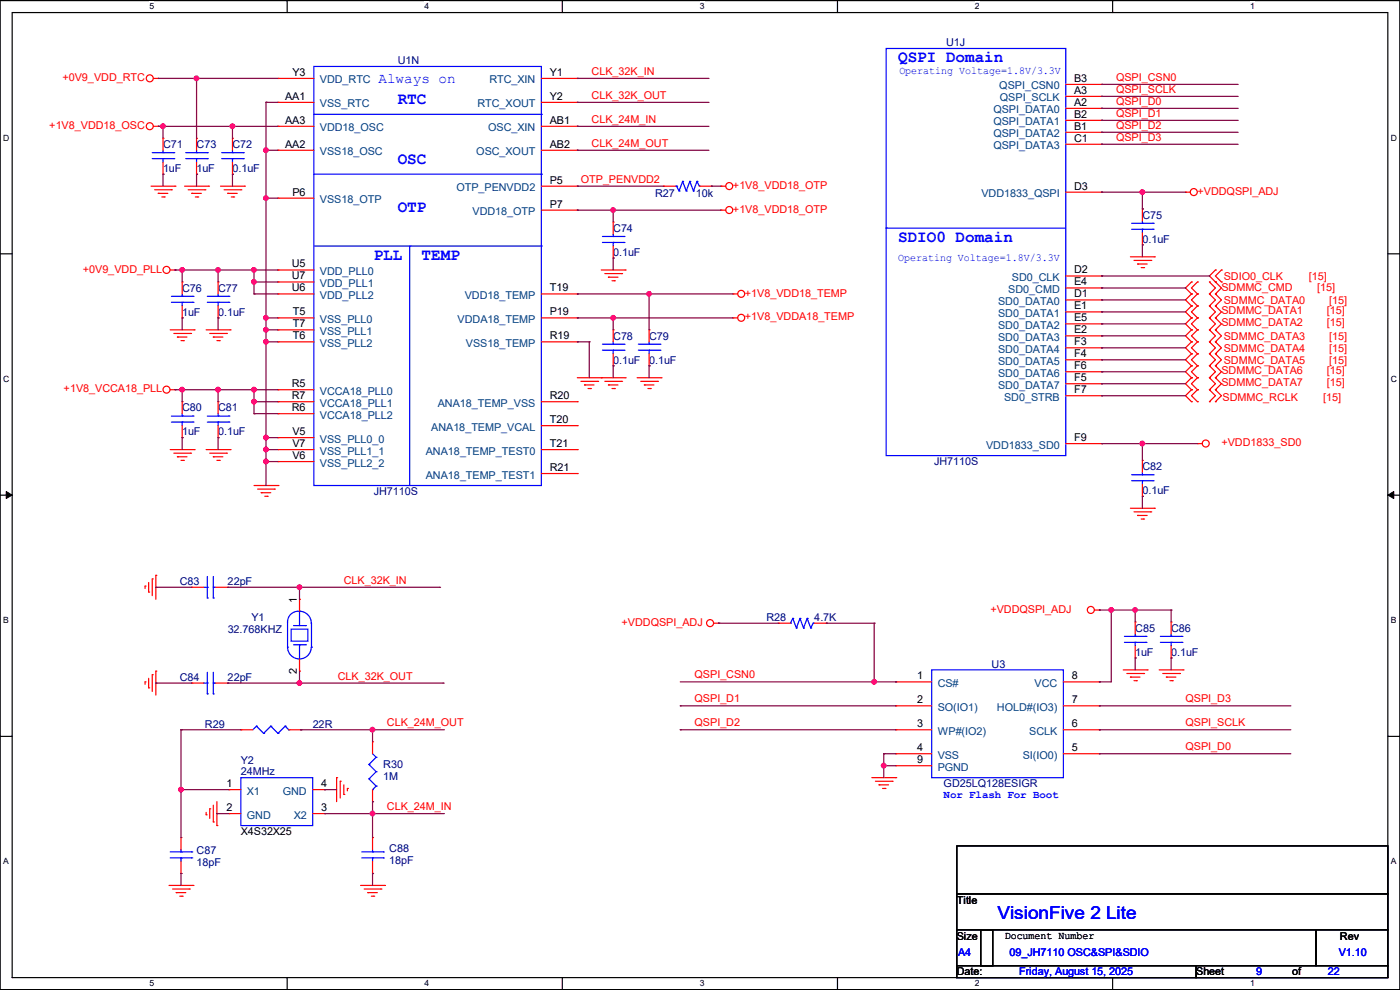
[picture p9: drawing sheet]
<svg xmlns="http://www.w3.org/2000/svg" width="297mm" height="210mm" viewBox="0 0 297 210" stroke-linecap="round" stroke-linejoin="round" font-family="sans-serif">
<path d="M0 .1h297v209.8h-297zM2.6 2.7h291.8v204.7h-291.8z" fill="none" stroke="#000" stroke-width=".25"/>
<g fill="#fff">
<path d="M31.7 .4h1v2h-1z"/>
<path d="M31.7 207.6h1v2h-1z"/>
</g>
<path d="M60.9 .1v2.6M60.9 207.4v2.5" fill="none" stroke="#000" stroke-width=".25"/>
<g fill="#fff">
<path d="M90.1 .4h1v2h-1z"/>
<path d="M90.1 207.6h1v2h-1z"/>
</g>
<path d="M119.3 .1v2.6M119.3 207.4v2.5" fill="none" stroke="#000" stroke-width=".25"/>
<g fill="#fff">
<path d="M148.5 .4h.9v2h-.9z"/>
<path d="M148.5 207.6h.9v2h-.9z"/>
</g>
<path d="M177.7 .1v2.6M177.7 207.4v2.5" fill="none" stroke="#000" stroke-width=".25"/>
<g fill="#fff">
<path d="M206.8 .4h1v2h-1z"/>
<path d="M206.8 207.6h1v2h-1z"/>
</g>
<path d="M236.1 .1v2.6M236.1 207.4v2.5" fill="none" stroke="#000" stroke-width=".25"/>
<g fill="#fff">
<path d="M265.2 .4h1v2h-1z"/>
<path d="M265.2 207.6h1v2h-1z"/>
<path d="M.7 28.2h1.2v2h-1.2z"/>
<path d="M295.1 28.2h1.2v2h-1.2z"/>
<path d="M.7 79.4h1.2v2h-1.2z"/>
<path d="M295.1 79.4h1.2v2h-1.2z"/>
</g>
<path d="M0 53.8h2.6M294.4 53.8h2.6" fill="none" stroke="#000" stroke-width=".25"/>
<g fill="#fff">
<path d="M.7 130.6h1.2v2h-1.2z"/>
<path d="M295.1 130.6h1.1v2h-1.1z"/>
</g>
<path d="M0 105h2.6M294.4 105h2.6" fill="none" stroke="#000" stroke-width=".25"/>
<path d="M1.3 104.3l1.3 .7-1.3 .7zM294.4 105l1.3-.7v1.4z" fill="#000" stroke="#000" stroke-width=".21"/>
<g fill="#fff">
<path d="M.7 181.8h1.2v2h-1.2z"/>
<path d="M295.1 181.8h1.1v2h-1.1z"/>
</g>
<path d="M0 156.2h2.6M294.4 156.2h2.6M203 179.5h91.4v10.1h-91.4zM203 189.6h91.4v7.6h-91.4zM203 197.2h7.6v7.7h-7.6zM208.1 197.2h71.1v7.7h-71.1zM279.2 197.2h15.2v7.7h-15.2zM203 204.9h50.8v2.5h-50.8zM253.8 204.9h40.6v2.5h-40.6z" fill="none" stroke="#000" stroke-width=".25"/>
<g fill="none" stroke="#f00" stroke-width=".25">
<path d="M32.6 16.6h1M33.6 16.6h.1M59 16.6h.1M59 16.6h7.6M114.9 16.6h7.6M122.5 16.6h.1M226.1 17.9h7.6M233.7 17.9h.1M32 39.5h5.1M32.6 26.8h1M33.6 26.8h.1M34.6 29.3h.1"/>
<path d="M34.6 37h.1M34.6 29.3v2.6M34.6 34.4v2.6M37.1 39.5h.1M39.2 39.5h5M41.7 29.3h.1M41.7 37h.1M41.7 29.3v2.6M41.7 34.4v2.6M44.2 39.5h.1M46.8 39.5h5.1M49.3 29.3h.1"/>
<path d="M49.3 37h.1M49.3 29.3v2.6M49.3 34.4v2.6M51.9 39.5h.1M59 21.7h.1M59 31.9h.1M59 26.8h.1M59 26.8h7.6M59 21.7h7.6M59 31.9h7.6M114.9 39.5h7.6M114.9 26.8h7.6"/>
<path d="M114.9 21.7h7.6M114.9 31.9h7.6M122.5 39.5h.1M122.5 21.7h.1M122.5 26.8h.1M122.5 31.9h.1M140.8 39.5h.1M140.8 39.5h2.5M148.4 39.5h2.5M150.9 39.5h.1M153 39.5h.1M153 39.5h1"/>
<path d="M226.1 23h7.6M226.1 20.4h7.6M226.1 28.1h7.6M226.1 25.5h7.6M226.1 30.6h7.6M233.7 23h.1M233.7 20.4h.1M233.7 28.1h.1M233.7 25.5h.1M233.7 30.6h.1M32.8 40.3h3.6M33.6 41h.1"/>
<path d="M33.6 41h2M34.3 41.8h.5M34.8 41.8h.1M36.1 57.3h1M36.4 40.3h.1M37.1 57.3h.1M38.7 59.8h.1M38.7 59.8v2.6M39.9 40.3h3.6M40.7 41h.1M40.7 41h2M41.4 41.8h.6"/>
<path d="M42 41.8h.1M43.5 40.3h.1M46.3 59.8h.1M46.3 59.8v2.6M47.5 40.3h3.6M48.3 41h.1M48.3 41h2M49.1 41.8h.5M49.6 41.8h.1M51.1 40.3h.1M59 42h.1M59 57.3h.1"/>
<path d="M59 59.8h.1M59 57.3h7.6M59 42h7.6M59 59.8h7.6M114.9 44.6h7.6M122.5 44.6h.1M127.6 57.3h5M128.3 58h3.6M129.1 58.8h.1M129.1 58.8h2M129.8 59.6h.5M130.1 47.1h.1"/>
<path d="M130.1 54.7h.1M130.1 47.1v2.6M130.1 52.2v2.5M130.3 59.6h.1M131.9 58h.1M132.6 57.3h.1M153 44.6h.1M153 44.6h1M226.1 40.8h7.6M226.1 58.5h7.6M233.7 58.5h.1M233.7 40.8h.1"/>
<path d="M239.8 54.5h5.1M240.6 55.2h3.5M241.3 56h.1M241.3 56h2.1M242.1 56.8h.5M242.4 44.3h.1M242.4 51.9h.1M242.4 44.3v2.6M242.4 49.4v2.5M242.6 56.8h.1M244.1 55.2h.1M244.9 54.5h.1"/>
<path d="M251.5 40.8h.1M251.5 40.8h1M252.8 59.8h.1M252.8 59.8l-1.3 1.3 1.3 1.3M254 59.8h.1M254 59.8l-1.2 1.3 1.2 1.3M256.6 59.8h.1M256.6 59.8l1.3 1.3-1.3 1.3M257.9 57.3h.1M257.9 59.8h.1M257.9 57.3l-1.3 1.2 2.5 2.6-1.2 1.3M259.1 59.8h.1"/>
<path d="M259.1 57.3h.1M259.1 57.3l-1.2 1.2 1.2 1.3M36.1 70h5.1M36.9 70.7h3.5M37.6 71.5h.1M37.6 71.5h2.1M38.4 72.3h.5M38.7 67.4h.1M38.7 64.9v2.5M38.9 72.3h.1M40.4 70.7h.1M41.2 70h.1"/>
<path d="M43.7 70h5.1M44.5 70.7h3.5M45.3 71.5h.1M45.3 71.5h2M46 72.3h.5M46.3 67.4h.1M46.3 64.9v2.5M46.5 72.3h.1M48 70.7h.1M48.8 70h.1M59 67.4h.1M59 72.5h.1"/>
<path d="M59 70h.1M59 62.4h.1M59 70h7.6M59 67.4h7.6M59 62.4h7.6M59 72.5h7.6M114.9 67.4h7.6M114.9 62.4h7.6M114.9 72.5h7.6M122.5 67.4h.1M122.5 72.5h.1M122.5 62.4h.1"/>
<path d="M130.1 70h.1M130.1 77.6h.1M130.1 70v2.5M130.1 75.1v2.5M137.7 70h.1M137.7 77.6h.1M137.7 70v2.5M137.7 75.1v2.5M155.5 67.4h.1M155.5 62.4h.1M155.5 67.4h1M155.5 62.4h1"/>
<path d="M226.1 63.6h7.6M226.1 66.2h7.6M226.1 71.2h7.6M226.1 61.1h7.6M226.1 68.7h7.6M226.1 73.8h7.6M226.1 76.3h7.6M226.1 78.9h7.6M233.7 63.6h.1M233.7 66.2h.1M233.7 71.2h.1M233.7 61.1h.1"/>
<path d="M233.7 68.7h.1M233.7 73.8h.1M233.7 76.3h.1M233.7 78.9h.1M252.8 62.4h.1M252.8 64.9h.1M252.8 67.4h.1M252.8 70h.1M252.8 75.1h.1M252.8 77.6h.1M252.8 72.5h.1M252.8 62.4l-1.3 1.2 1.3 1.3"/>
<path d="M252.8 70l-1.3 1.2 1.3 1.3M252.8 64.9l-1.3 1.3 1.3 1.2M252.8 72.5l-1.3 1.3 1.3 1.3M252.8 67.4l-1.3 1.3 1.3 1.3M252.8 75.1l-1.3 1.2 1.3 1.3M252.8 77.6l-1.3 1.3 1.3 1.2M254 64.9h.1M254 62.4h.1M254 67.4h.1M254 70h.1M254 77.6h.1M254 75.1h.1"/>
<path d="M254 72.5h.1M254 62.4l-1.2 1.2 1.2 1.3M254 64.9l-1.2 1.3 1.2 1.2M254 70l-1.2 1.2 1.2 1.3M254 67.4l-1.2 1.3 1.2 1.3M254 72.5l-1.2 1.3 1.2 1.3M254 75.1l-1.2 1.2 1.2 1.3M254 77.6l-1.2 1.3 1.2 1.2M256.6 64.9h.1M256.6 62.4h.1M256.6 67.4h.1M256.6 70h.1"/>
<path d="M256.6 77.6h.1M256.6 75.1h.1M256.6 72.5h.1M256.6 67.4l1.3 1.3-1.3 1.3M256.6 62.4l1.3 1.2-1.3 1.3M256.6 70l1.3 1.2-1.3 1.3M256.6 64.9l1.3 1.3-1.3 1.2M256.6 72.5l1.3 1.3-1.3 1.3M256.6 75.1l1.3 1.2-1.3 1.3M256.6 77.6l1.3 1.3-1.3 1.2M257.9 64.9h.1M257.9 62.4h.1"/>
<path d="M257.9 67.4h.1M257.9 70h.1M257.9 77.6h.1M257.9 75.1h.1M257.9 72.5h.1M257.9 70l1.2 1.2-1.2 1.3M257.9 62.4l1.2 1.2-1.2 1.3M257.9 72.5l1.2 1.3-1.2 1.3M257.9 64.9l1.2 1.3-1.2 1.2M257.9 75.1l1.2 1.2-1.2 1.3M257.9 67.4l1.2 1.3-1.2 1.3M257.9 77.6l1.2 1.3-1.2 1.2"/>
<path d="M36.1 82.7h1M36.1 95.4h5.1M36.9 96.1h3.5M37.1 82.7h.1M37.6 96.9h.1M37.6 96.9h2.1M38.4 97.7h.5M38.7 85.2h.1M38.7 92.8h.1M38.7 85.2v2.6M38.7 90.3v2.5M38.9 97.7h.1"/>
<path d="M40.4 96.1h.1M41.2 95.4h.1M43.7 95.4h5.1M44.5 96.1h3.5M45.3 96.9h.1M45.3 96.9h2M46 97.7h.5M46.3 85.2h.1M46.3 92.8h.1M46.3 85.2v2.6M46.3 90.3v2.5M46.5 97.7h.1"/>
<path d="M48 96.1h.1M48.8 95.4h.1M59 82.7h.1M59 87.8h.1M59 85.2h.1M59 92.8h.1M59 97.9h.1M59 95.4h.1M59 82.7h7.6M59 95.4h7.6M59 87.8h7.6M59 85.2h7.6"/>
<path d="M59 92.8h7.6M59 97.9h7.6M114.9 95.4h7.6M114.9 85.2h7.6M114.9 90.3h7.6M122.5 85.2h.1M122.5 90.3h.1M122.5 95.4h.1M122.5 80.1h10.1M123.2 80.9h3.6M124 81.7h.1M124 81.7h2"/>
<path d="M124.8 82.4h.5M125.3 82.4h.1M126.8 80.9h.1M127.6 80.1h.1M128.3 80.9h3.6M129.1 81.7h.1M129.1 81.7h2M129.8 82.4h.5M130.3 82.4h.1M131.9 80.9h.1M132.6 80.1h.1M135.2 80.1h5.1"/>
<path d="M135.9 80.9h3.6M136.7 81.7h.1M136.7 81.7h2M137.5 82.4h.5M138 82.4h.1M139.5 80.9h.1M140.3 80.1h.1M226.1 94.1h7.6M226.1 81.4h7.6M226.1 83.9h7.6M233.7 81.4h.1M233.7 83.9h.1"/>
<path d="M233.7 94.1h.1M242.4 97.7h.1M242.4 97.7v2.5M252.8 80.1h.1M252.8 82.7h.1M252.8 85.2h.1M252.8 82.7l-1.3 1.2 1.3 1.3M252.8 80.1l-1.3 1.3 1.3 1.3M254 94.1h.1M254 80.1h.1M254 82.7h.1M254 85.2h.1"/>
<path d="M254 94.1h1.1M254 80.1l-1.2 1.3 1.2 1.3M254 82.7l-1.2 1.2 1.2 1.3M256.6 80.1h.1M256.6 82.7h.1M256.6 85.2h.1M256.6 80.1l1.3 1.3-1.3 1.3M256.6 82.7l1.3 1.2-1.3 1.3M257.9 80.1h.1M257.9 82.7h.1M257.9 85.2h.1M257.9 82.7l1.2 1.2-1.2 1.3"/>
<path d="M257.9 80.1l1.2 1.3-1.2 1.3M53.9 103h5.1M54.7 103.8h3.5M55.4 104.5h.1M55.4 104.5h2M56.2 105.3h.5M56.7 105.3h.1M58.2 103.8h.1M59 103h.1M114.9 100.5h7.6M122.5 100.5h.1M239.8 107.8h5.1"/>
<path d="M240.6 108.6h3.5M241.3 109.3h.1M241.3 109.3h2.1M242.1 110.1h.5M242.4 105.3h.1M242.4 102.7v2.6M242.6 110.1h.1M244.1 108.6h.1M244.9 107.8h.1M30.8 124.3h.1M30.8 124.3v.5M31.5 125.6h.1"/>
<path d="M31.5 123.6v2M32.3 122.8h.1M32.3 122.8v3.6M33.1 122h.1M33.1 122v5.1M40.7 124.6h.1M40.7 124.6h2.5M45.8 124.6h2.5M48.3 124.6h.1M63.5 127.1h.1M63.5 127.1v2.6M63.5 139.8v2.6"/>
<path d="M151.4 132.2h1M152.4 132.2h.1M165.1 132.2h.1M165.1 132.2h2.6M172.8 132.2h2.5M175.3 132.2h.1M232.2 129.4h1M233.2 129.4h.1M240.8 132h.1M240.8 139.6h.1M240.8 132v2.5M240.8 137v2.6"/>
<path d="M248.5 132h.1M248.5 139.6h.1M248.5 132v2.5M248.5 137v2.6M30.8 144.7h.1M30.8 144.7v.5M31.5 145.9h.1M31.5 143.9v2M32.3 143.1h.1M32.3 143.1v3.6M33.1 142.4h.1M33.1 142.4v5"/>
<path d="M40.7 144.9h.1M40.7 144.9h2.5M45.8 144.9h2.5M48.3 144.9h.1M51.1 154.8h.1M51.1 154.8h2.5M61.3 154.8h2.5M63.5 142.4h.1M63.8 154.8h.1M79 157.4h.1M79 157.4v2.5M190 144.7h.1"/>
<path d="M190 149.7h.1M190 154.8h.1M190 159.9h.1M190 154.8h7.7M190 144.7h7.7M190 149.7h7.7M190 159.9h7.7M225.6 154.8h7.6M225.6 144.7h7.6M225.6 149.7h7.6M225.6 159.9h7.6M233.2 159.9h.1"/>
<path d="M233.2 154.8h.1M233.2 149.7h.1M233.2 144.7h.1M238.3 142.1h5.1M239.1 142.9h3.5M239.8 143.6h.1M239.8 143.6h2.1M240.6 144.4h.5M241.1 144.4h.1M242.6 142.9h.1M243.4 142.1h.1M245.9 142.1h5.1"/>
<path d="M246.7 142.9h3.5M247.4 143.6h.1M247.4 143.6h2.1M248.2 144.4h.5M248.7 144.4h.1M250.2 142.9h.1M251 142.1h.1M38.4 177.7h.1M38.4 177.7v2.5M43.7 172.8h.1M43.7 172.3v.5M44.5 171.6h.1"/>
<path d="M44.5 171.6v2M45.3 174.4h.1M45.3 170.8v3.6M46 175.1h.1M46 170.1v5M48.6 167.5h.1M48.6 172.6h.1M48.6 167.5h2.5M48.6 172.6h2.5M66.3 167.5h2.6M66.3 172.6h2.6M68.9 172.6h.1"/>
<path d="M68.9 167.5h.1M71.4 165h.1M71.4 165v5.1M72.2 165.7h.1M72.2 165.7v3.6M72.9 168.5h.1M72.9 166.5v2M73.7 167.3h.1M73.7 167.3v.5M79 170.1h.1M79 177.7h.1M79 167.5v2.6"/>
<path d="M79 177.7v2.5M185 165h5M185.7 165.7h3.6M186.5 166.5h.1M186.5 166.5h2M187.2 167.3h.5M187.7 167.3h.1M189.3 165.7h.1M190 165h.1M190 162.4h.1M190 162.4h7.7M35.9 187.8h5"/>
<path d="M36.6 188.6h3.6M37.4 189.4h.1M37.4 189.4h2M38.1 190.1h.6M38.4 185.3h.1M38.4 182.8v2.5M38.7 190.1h.1M40.2 188.6h.1M40.9 187.8h.1M76.5 187.8h5.1M77.3 188.6h3.5M78 189.4h.1"/>
<path d="M78 189.4h2.1M78.8 190.1h.5M79 185.3h.1M79 182.8v2.5M79.3 190.1h.1M80.8 188.6h.1M81.6 187.8h.1"/>
<circle cx="31.8" cy="16.6" r=".74"/>
<circle cx="31.8" cy="26.8" r=".74"/>
<circle cx="154.7" cy="39.5" r=".74"/>
<circle cx="35.3" cy="57.3" r=".74"/>
<circle cx="154.7" cy="44.6" r=".74"/>
<circle cx="253.3" cy="40.7" r=".74"/>
<circle cx="157.2" cy="67.4" r=".74"/>
<circle cx="157.2" cy="62.3" r=".74"/>
<circle cx="35.3" cy="82.7" r=".74"/>
<circle cx="255.8" cy="94.1" r=".74"/>
<circle cx="150.6" cy="132.2" r=".74"/>
<circle cx="231.4" cy="129.4" r=".74"/>
</g>
<g fill="none" stroke="#00f" stroke-width=".25">
<path d="M66.6 14.1h48.3v88.9h-48.3zM188 10.3h38.1v86.3h-38.1zM32.3 33.7h4.6M32.3 32.4h4.6M34.6 32.4h.1M34.6 33.7h.1M34.6 31.9v.5M34.6 33.7v.7M36.9 33.7h.1M36.9 32.4h.1M39.4 33.7h4.6M39.4 32.4h4.6"/>
<path d="M41.7 32.4h.1M41.7 33.7h.1M41.7 31.9v.5M41.7 33.7v.7M44 33.7h.1M44 32.4h.1M47 33.7h4.6M47 32.4h4.6M49.3 32.4h.1M49.3 33.7h.1M49.3 31.9v.5M49.3 33.7v.7"/>
<path d="M51.6 33.7h.1M51.6 32.4h.1M66.6 24.3h48.3M66.6 37h48.3M114.9 24.3h.1M114.9 37h.1M143.3 39.5h.3M143.6 39.5h.1M143.6 39.5l.5 1M144.8 38.5h.1M144.8 38.5l-.7 2M144.8 38.5l.8 2"/>
<path d="M146.3 38.5h.1M146.3 38.5l-.7 2M146.3 38.5l.8 2M147.9 38.5h.1M147.9 38.5l-.8 2M147.9 38.5l.5 1M148.4 39.5h.1M66.6 52.2h48.3M86.9 52.2h.1M86.9 52.2v50.8M114.9 52.2h.1M127.8 51.4h4.6"/>
<path d="M127.8 50.2h4.6M130.1 50.2h.1M130.1 51.4h.1M130.1 49.7v.5M130.1 51.4v.8M132.4 51.4h.1M132.4 50.2h.1M144.1 40.5h.1M145.6 40.5h.1M147.1 40.5h.1M188 48.4h.1M188 48.4h38.1"/>
<path d="M240.1 48.6h4.5M240.1 47.4h4.5M242.4 47.4h.1M242.4 48.6h.1M242.4 46.9v.5M242.4 48.6v.8M244.6 48.6h.1M244.6 47.4h.1M36.4 64.1h4.5M36.4 62.9h4.5M38.7 62.9h.1M38.7 64.1h.1"/>
<path d="M38.7 62.4v.5M38.7 64.1v.8M40.9 64.1h.1M40.9 62.9h.1M44 64.1h4.6M44 62.9h4.6M46.3 62.9h.1M46.3 64.1h.1M46.3 62.4v.5M46.3 64.1v.8M48.6 64.1h.1M48.6 62.9h.1"/>
<path d="M127.8 74.3h4.6M127.8 73h4.6M130.1 73h.1M130.1 74.3h.1M130.1 72.5v.5M130.1 74.3v.8M132.4 74.3h.1M132.4 73h.1M135.4 74.3h4.6M135.4 73h4.6M137.7 73h.1M137.7 74.3h.1"/>
<path d="M137.7 72.5v.5M137.7 74.3v.8M140 74.3h.1M140 73h.1M36.4 89.5h4.5M36.4 88.3h4.5M38.7 88.3h.1M38.7 89.5h.1M38.7 87.8v.5M38.7 89.5v.8M40.9 89.5h.1M40.9 88.3h.1"/>
<path d="M44 89.5h4.6M44 88.3h4.6M46.3 88.3h.1M46.3 89.5h.1M46.3 87.8v.5M46.3 89.5v.8M48.6 89.5h.1M48.6 88.3h.1M240.1 102h4.5M240.1 100.7h4.5M242.4 100.7h.1M242.4 102h.1"/>
<path d="M242.4 100.2v.5M242.4 102v.7M244.6 102h.1M244.6 100.7h.1M43.2 124.6h.8M44 126.9h.1M44 124.6h.1M44 122.3v4.6M45.3 124.6h.1M45.3 126.9h.1M45.3 124.6h.5M45.3 122.3v4.6"/>
<path d="M61 137.3h.1M61 137.3a2.52 2.52 0 0 0 2.6 2.5h-.1M61.8 133.5h3.5v2.5h-3.5zM62.3 132.7h2.5M62.3 136.8h2.5M63.5 129.7a2.26 2.26 0 0 0-2.5 2.3v5.3M63.5 129.7a2.52 2.52 0 0 1 2.5 2.5M63.5 129.7h.1M63.5 136.8h.1M63.5 129.7v3M63.5 136.8v3M64.8 132.7h.1"/>
<path d="M64.8 136.8h.1M66 137.3a2.52 2.52 0 0 1-2.5 2.5M66.1 137.3h.1M66.1 132.2v5.1M167.7 132.2h.1M168.2 131.2h.1M168.2 131.2l.8 2M168.2 131.2l-.5 1M169 133.2h.1M169.7 131.2h.1M169.7 131.2l.8 2M169.7 131.2l-.7 2"/>
<path d="M170.5 133.2h.1M171.2 131.2h.1M171.2 131.2l.8 2M171.2 131.2l-.7 2M172 133.2h.1M172.5 132.2h.1M172.5 132.2l-.5 1M172.5 132.2h.3M238.5 136.3h4.6M238.5 135h4.6M240.8 135h.1M240.8 136.3h.1"/>
<path d="M240.8 134.5v.5M240.8 136.3v.7M243.1 136.3h.1M243.1 135h.1M246.2 136.3h4.5M246.2 135h4.5M248.5 135h.1M248.5 136.3h.1M248.5 134.5v.5M248.5 136.3v.7M250.7 136.3h.1M250.7 135h.1"/>
<path d="M43.2 144.9h.8M44 147.2h.1M44 144.9h.1M44 142.6v4.6M45.3 144.9h.1M45.3 147.2h.1M45.3 142.6v4.6M45.3 144.9h.5M54.4 154.1h.1M54.4 154.1l-.8 .7M54.4 154.1l1.5 1.5M55.9 155.6h.1"/>
<path d="M57.4 154.1h.1M57.4 154.1l-1.5 1.5M57.4 154.1l1.6 1.5M59 155.6h.1M60.5 154.1h.1M60.5 154.1l-1.5 1.5M60.5 154.1l.8 .7M61.3 154.8h.1M79 159.9l.8 .8M197.7 142.1h27.9v22.9h-27.9zM51.1 165h15.2v10.1h-15.2zM78.3 162.2h.1"/>
<path d="M78.3 165.2h.1M78.3 162.2l1.5 1.5M78.3 165.2l1.5 1.6M79 167.5h.1M79.8 160.7h.1M79.8 163.7h.1M79.8 166.8h.1M79.8 160.7l-1.5 1.5M79.8 163.7l-1.5 1.5M79.8 166.8l-.8 .7M36.1 182h4.6M36.1 180.7h4.6"/>
<path d="M38.4 180.7h.1M38.4 182h.1M38.4 180.2v.5M38.4 182v.8M40.7 182h.1M40.7 180.7h.1M76.8 182h4.5M76.8 180.7h4.5M79 180.7h.1M79 182h.1M79 180.2v.5M79 182v.8"/>
<path d="M81.3 182h.1M81.3 180.7h.1"/>
</g>
<g fill="none" stroke="#800040" stroke-width=".25">
<path d="M33.6 16.6h.1M33.6 16.6h25.4M41.7 16.6h.1M41.7 16.6v12.7M122.5 16.6h.1M122.5 16.6h27.9M233.7 17.9h.1M233.7 17.9h29M33.6 26.8h.1M33.6 26.8h25.4M34.6 37h.1M34.6 26.8h.1"/>
<path d="M34.6 26.8v2.5M34.6 37v2.5M41.7 37h.1M41.7 37v2.5M49.3 37h.1M49.3 26.8h.1M49.3 26.8v2.5M49.3 37v2.5M56.4 31.9h.1M56.4 21.7h.1M56.4 31.9h2.6M56.4 21.7h2.6"/>
<path d="M56.4 21.7v81.3M122.5 31.9h.1M122.5 26.8h.1M122.5 21.7h.1M122.5 39.5h.1M122.5 31.9h27.9M122.5 26.8h27.9M122.5 21.7h27.9M122.5 39.5h18.3M150.9 39.5h.1M150.9 39.5h2.1M233.7 20.4h.1"/>
<path d="M233.7 23h.1M233.7 25.5h.1M233.7 28.1h.1M233.7 30.6h.1M233.7 20.4h29M233.7 23h29M233.7 25.5h29M233.7 28.1h29M233.7 30.6h29M37.1 57.3h.1M37.1 57.3h21.9M38.7 57.3h.1"/>
<path d="M38.7 57.3v2.5M46.3 57.3h.1M46.3 57.3v2.5M53.9 57.3h.1M53.9 59.8h.1M53.9 57.3v5.1M53.9 59.8h5.1M56.4 42h.1M56.4 42h2.6M122.5 44.6h.1M122.5 44.6h30.5M130.1 54.7h.1"/>
<path d="M130.1 44.6h.1M130.1 44.6v2.5M130.1 54.7v2.6M233.7 58.5h.1M233.7 40.8h.1M233.7 58.5h22.9M233.7 40.8h17.8M242.4 51.9h.1M242.4 40.8h.1M242.4 44.3h.1M242.4 40.8v3.5M242.4 51.9v2.6"/>
<path d="M38.7 67.4h.1M38.7 67.4v2.6M46.3 67.4h.1M46.3 67.4v2.6M53.9 62.4h.1M53.9 62.4h5.1M56.4 72.5h.1M56.4 70h.1M56.4 67.4h.1M56.4 72.5h2.6M56.4 70h2.6M56.4 67.4h2.6"/>
<path d="M122.5 62.4h.1M122.5 72.5h.1M122.5 67.4h.1M122.5 72.5h2.5M122.5 67.4h33M122.5 62.4h33M125 72.5h.1M125 72.5v7.6M130.1 67.4h.1M130.1 77.6h.1M130.1 67.4v2.6M130.1 77.6v2.5"/>
<path d="M137.7 62.4h.1M137.7 77.6h.1M137.7 62.4v7.6M137.7 77.6v2.5M233.7 61.1h.1M233.7 63.6h.1M233.7 66.2h.1M233.7 68.7h.1M233.7 71.2h.1M233.7 73.8h.1M233.7 76.3h.1M233.7 78.9h.1"/>
<path d="M233.7 61.1h17.8M233.7 63.6h17.8M233.7 66.2h17.8M233.7 68.7h17.8M233.7 71.2h17.8M233.7 73.8h17.8M233.7 76.3h17.8M233.7 78.9h17.8M37.1 82.7h.1M37.1 82.7h21.9M38.7 92.8h.1M38.7 82.7h.1"/>
<path d="M38.7 82.7v2.5M38.7 92.8v2.6M46.3 92.8h.1M46.3 82.7h.1M46.3 82.7v2.5M46.3 92.8v2.6M53.9 87.8h.1M53.9 82.7h.1M53.9 85.2h.1M53.9 82.7v5.1M53.9 87.8h5.1M53.9 85.2h5.1"/>
<path d="M56.4 97.9h.1M56.4 95.4h.1M56.4 92.8h.1M56.4 97.9h2.6M56.4 95.4h2.6M56.4 92.8h2.6M233.7 94.1h.1M233.7 81.4h.1M233.7 83.9h.1M233.7 94.1h20.3M233.7 81.4h17.8M233.7 83.9h17.8"/>
<path d="M242.4 94.1h.1M242.4 94.1v3.6M242.4 105.3h.1M242.4 105.3v2.5M33.1 124.6h.1M33.1 124.6h7.6M48.3 124.6h45M63.5 124.6h.1M63.5 124.6v2.5M93.3 124.6h.1M152.4 132.2h.1M152.4 132.2h12.7"/>
<path d="M175.3 132.2h.1M175.3 132.2h10.2M185.5 132.2h.1M185.5 132.2v12.5M233.2 129.4h.1M233.2 129.4h15.3M235.8 129.4h.1M235.8 129.4v15.3h-2.6M240.8 129.4h.1M240.8 139.6h.1M240.8 129.4v2.6M240.8 139.6v2.5"/>
<path d="M248.5 129.4h.1M248.5 139.6h.1M248.5 129.4v2.6M248.5 139.6v2.5M33.1 144.9h.1M33.1 144.9h7.6M38.4 154.8h.1M38.4 154.8v22.9M38.4 154.8h12.7M48.3 144.9h.1M48.3 144.9h45.7M63.5 144.9h.1"/>
<path d="M63.5 142.4v2.5M63.8 154.8h.1M63.8 154.8h30.5M79 154.8h.1M79 154.8v2.6M94 144.9h.1M144.3 154.8h.1M144.3 149.7h.1M144.3 154.8h45.7M144.3 149.7h45.7M144.3 144.7h45.7M185.5 144.7h.1"/>
<path d="M187.5 159.9h.1M187.5 159.9h2.5M187.5 159.9v5.1M190 144.7h.1M233.2 149.7h.1M233.2 159.9h.1M233.2 154.8h.1M233.2 144.7h.1M233.2 154.8h40.7M233.2 149.7h40.7M233.2 159.9h40.7M38.4 167.5h.1"/>
<path d="M38.4 167.5h10.2M46 172.6h.1M46 172.6h2.6M68.9 167.5h.1M68.9 172.6h.1M68.9 167.5h2.5M68.9 172.6h25.4M79 170.1h.1M79 172.6h.1M79 170.1v7.6M187.5 162.4h.1M187.5 162.4h2.5"/>
<path d="M38.4 185.3h.1M38.4 185.3v2.5M79 185.3h.1M79 185.3v2.5"/>
</g>
<g fill="#f0f" stroke="#f0f" stroke-width=".25">
<circle cx="56.4" cy="31.9" r=".49"/>
<circle cx="56.4" cy="97.9" r=".49"/>
<circle cx="56.4" cy="95.4" r=".49"/>
<circle cx="56.4" cy="92.8" r=".49"/>
<circle cx="56.4" cy="72.5" r=".49"/>
<circle cx="56.4" cy="70" r=".49"/>
<circle cx="56.4" cy="67.4" r=".49"/>
<circle cx="56.4" cy="42" r=".49"/>
<circle cx="41.7" cy="16.6" r=".49"/>
<circle cx="49.3" cy="26.8" r=".49"/>
<circle cx="34.6" cy="26.8" r=".49"/>
<circle cx="53.9" cy="59.8" r=".49"/>
<circle cx="53.9" cy="57.3" r=".49"/>
<circle cx="53.9" cy="82.7" r=".49"/>
<circle cx="53.9" cy="85.2" r=".49"/>
<circle cx="46.2" cy="82.7" r=".49"/>
<circle cx="38.6" cy="82.7" r=".49"/>
<circle cx="46.2" cy="57.3" r=".49"/>
<circle cx="38.6" cy="57.3" r=".49"/>
<circle cx="130.1" cy="67.4" r=".49"/>
<circle cx="137.7" cy="62.3" r=".49"/>
<circle cx="130.1" cy="44.6" r=".49"/>
<circle cx="63.5" cy="124.6" r=".49"/>
<circle cx="79" cy="154.8" r=".49"/>
<circle cx="38.4" cy="167.5" r=".49"/>
<circle cx="79" cy="172.6" r=".49"/>
<circle cx="242.3" cy="94.1" r=".49"/>
<circle cx="240.8" cy="129.4" r=".49"/>
<circle cx="187.5" cy="162.4" r=".49"/>
<circle cx="185.4" cy="144.6" r=".49"/>
<circle cx="235.7" cy="129.4" r=".49"/>
<circle cx="63.5" cy="144.9" r=".49"/>
<circle cx="242.3" cy="40.7" r=".49"/>
</g>
<text font-size="3.8" fill="#00f" x="211.6" y="195">VisionFive 2 Lite</text>
<g font-size="3.6" fill="#00f">
<text x="190.5" y="13.2">QSPI Domain</text>
<text x="84.4" y="22.1">RTC</text>
<text x="84.4" y="34.8">OSC</text>
<text x="84.4" y="45">OTP</text>
<text x="190.5" y="51.3">SDIO0 Domain</text>
<text x="79.3" y="55.1">PLL</text>
<text x="89.5" y="55.1">TEMP</text>
</g>
<text font-size="3" fill="#00f" x="80.3" y="17.5">Always on</text>
<g font-size="2.3" fill="#000080">
<text x="200.7" y="9.8">U1J</text>
<text x="84.4" y="13.6">U1N</text>
<text x="34.6" y="31.4">C71</text>
<text x="41.7" y="31.4">C73</text>
<text x="49.3" y="31.4">C72</text>
<text x="34.6" y="36.5">1uF</text>
<text x="41.7" y="36.5">1uF</text>
<text x="49.3" y="36.5">0.1uF</text>
<text x="139" y="41.8">R27</text>
<text x="147.6" y="41.8">10k</text>
<text x="242.4" y="46.4">C75</text>
<text x="130.1" y="49.2">C74</text>
<text x="242.4" y="51.5">0.1uF</text>
<text x="130.1" y="54.3">0.1uF</text>
<text x="38.7" y="61.9">C76</text>
<text x="46.3" y="61.9">C77</text>
<text x="38.7" y="67">1uF</text>
<text x="46.3" y="67">0.1uF</text>
<text x="130.1" y="72.1">C78</text>
<text x="130.1" y="77.1">0.1uF</text>
<text x="137.7" y="72.1">C79</text>
<text x="137.7" y="77.1">0.1uF</text>
<text x="38.7" y="87.3">C80</text>
<text x="46.3" y="87.3">C81</text>
<text x="38.7" y="92.4">1uF</text>
<text x="46.3" y="92.4">0.1uF</text>
<text x="198.2" y="98.7">JH7110S</text>
<text x="242.4" y="99.7">C82</text>
<text x="79.3" y="105.1">JH7110S</text>
<text x="242.4" y="104.8">0.1uF</text>
<text x="38.1" y="124.1">C83</text>
<text x="48.3" y="124.1">22pF</text>
<text x="53.4" y="131.7">Y1</text>
<text x="162.6" y="131.7">R28</text>
<text x="172.8" y="131.7">4.7K</text>
<text x="48.3" y="134.3">32.768KHZ</text>
<text x="240.8" y="134">C85</text>
<text x="248.5" y="134">C86</text>
<text x="210.4" y="141.6">U3</text>
<text x="240.8" y="139.1">1uF</text>
<text x="248.5" y="139.1">0.1uF</text>
<text x="38.1" y="144.4">C84</text>
<text x="48.3" y="144.4">22pF</text>
<text x="43.5" y="154.3">R29</text>
<text x="66.3" y="154.3">22R</text>
<text x="51.1" y="162">Y2</text>
<text x="51.1" y="164.5">24MHz</text>
<text x="81.3" y="163">R30</text>
<text x="81.3" y="165.5">1M</text>
<text x="200.2" y="167">GD25LQ128ESIGR</text>
<text x="41.7" y="181.3">C87</text>
<text x="41.7" y="183.8">18pF</text>
<text x="82.6" y="180.8">C88</text>
<text x="82.6" y="183.3">18pF</text>
</g>
<g font-size="2.3" fill="#f00">
<text x="13.3" y="17.2">+0V9_VDD_RTC</text>
<text x="125.5" y="15.9">CLK_32K_IN</text>
<text x="236.8" y="17.2">QSPI_CSN0</text>
<text x="125.5" y="21">CLK_32K_OUT</text>
<text x="236.8" y="19.7">QSPI_SCLK</text>
<text x="236.8" y="22.3">QSPI_D0</text>
<text x="10.5" y="27.3">+1V8_VDD18_OSC</text>
<text x="125.5" y="26.1">CLK_24M_IN</text>
<text x="236.8" y="24.8">QSPI_D1</text>
<text x="236.8" y="27.3">QSPI_D2</text>
<text x="236.8" y="29.9">QSPI_D3</text>
<text x="125.5" y="31.2">CLK_24M_OUT</text>
<text x="123.2" y="38.8">OTP_PENVDD2</text>
<text x="155.5" y="40">+1V8_VDD18_OTP</text>
<text x="254" y="41.3">+VDDQSPI_ADJ</text>
<text x="155.5" y="45.1">+1V8_VDD18_OTP</text>
<text x="17.6" y="57.8">+0V9_VDD_PLL</text>
<text x="259.6" y="59.4">SDIO0_CLK</text>
<text x="277.7" y="59.4">[15]</text>
<text x="158" y="62.9">+1V8_VDD18_TEMP</text>
<text x="259.1" y="61.6">SDMMC_CMD</text>
<text x="259.6" y="64.4">SDMMC_DATA0</text>
<text x="279.5" y="61.6">[15]</text>
<text x="282" y="64.4">[15]</text>
<text x="158" y="68">+1V8_VDDA18_TEMP</text>
<text x="259.1" y="66.7">SDMMC_DATA1</text>
<text x="259.1" y="69.3">SDMMC_DATA2</text>
<text x="281.5" y="66.7">[15]</text>
<text x="281.5" y="69.3">[15]</text>
<text x="259.6" y="77.1">SDMMC_DATA5</text>
<text x="259.6" y="74.6">SDMMC_DATA4</text>
<text x="259.6" y="72.1">SDMMC_DATA3</text>
<text x="282" y="77.1">[15]</text>
<text x="282" y="74.6">[15]</text>
<text x="282" y="72.1">[15]</text>
<text x="13.5" y="83.2">+1V8_VCCA18_PLL</text>
<text x="259.1" y="79.4">SDMMC_DATA6</text>
<text x="259.1" y="82">SDMMC_DATA7</text>
<text x="281.5" y="79.4">[15]</text>
<text x="281.5" y="82">[15]</text>
<text x="259.4" y="85">SDMMC_RCLK</text>
<text x="280.7" y="85">[15]</text>
<text x="259.1" y="94.7">+VDD1833_SD0</text>
<text x="72.9" y="123.9">CLK_32K_IN</text>
<text x="210.1" y="130">+VDDQSPI_ADJ</text>
<text x="131.9" y="132.8">+VDDQSPI_ADJ</text>
<text x="147.4" y="143.9">QSPI_CSN0</text>
<text x="71.7" y="144.2">CLK_32K_OUT</text>
<text x="147.4" y="149">QSPI_D1</text>
<text x="251.5" y="149">QSPI_D3</text>
<text x="82.1" y="154.1">CLK_24M_OUT</text>
<text x="147.4" y="154.1">QSPI_D2</text>
<text x="251.5" y="154.1">QSPI_SCLK</text>
<text x="251.5" y="159.2">QSPI_D0</text>
<text x="82.1" y="171.9">CLK_24M_IN</text>
</g>
<g font-size="2.3">
<text x="62.1" y="16.1">Y3</text>
<text x="116.6" y="16.1">Y1</text>
<text x="227.9" y="17.4">B3</text>
<text x="60.5" y="21.2">AA1</text>
<text x="116.6" y="21.2">Y2</text>
<text x="227.9" y="22.4">A2</text>
<text x="227.9" y="19.9">A3</text>
<text x="60.5" y="26.2">AA3</text>
<text x="116.6" y="26.2">AB1</text>
<text x="227.9" y="27.5">B1</text>
<text x="227.9" y="25">B2</text>
<text x="60.5" y="31.3">AA2</text>
<text x="116.6" y="31.3">AB2</text>
<text x="227.9" y="30.1">C1</text>
<text x="62" y="41.5">P6</text>
<text x="116.6" y="38.9">P5</text>
<text x="227.9" y="40.2">D3</text>
<text x="116.6" y="44">P7</text>
<text x="61.9" y="56.7">U5</text>
<text x="61.9" y="59.3">U7</text>
<text x="227.9" y="58">D2</text>
<text x="61.9" y="61.8">U6</text>
<text x="116.6" y="61.8">T19</text>
<text x="227.9" y="63.1">D1</text>
<text x="227.9" y="65.6">E1</text>
<text x="227.9" y="60.5">E4</text>
<text x="62.1" y="66.9">T5</text>
<text x="62.1" y="72">T6</text>
<text x="62.1" y="69.4">T7</text>
<text x="116.6" y="66.9">P19</text>
<text x="116.6" y="72">R19</text>
<text x="227.9" y="70.7">E2</text>
<text x="227.9" y="68.2">E5</text>
<text x="227.9" y="73.2">F3</text>
<text x="227.9" y="75.8">F4</text>
<text x="61.9" y="82.1">R5</text>
<text x="227.9" y="80.9">F5</text>
<text x="227.9" y="78.3">F6</text>
<text x="227.9" y="83.4">F7</text>
<text x="61.9" y="87.2">R6</text>
<text x="61.9" y="84.7">R7</text>
<text x="116.6" y="84.7">R20</text>
<text x="116.6" y="89.7">T20</text>
<text x="62" y="92.3">V5</text>
<text x="62" y="94.8">V7</text>
<text x="116.6" y="94.8">T21</text>
<text x="227.9" y="93.6">F9</text>
<text x="62" y="97.4">V6</text>
<text x="116.6" y="99.9">R21</text>
<text x="63" y="127.9" transform="rotate(-90 63 127.9)">1</text>
<text x="63" y="142.9" transform="rotate(-90 63 142.9)">2</text>
<text x="194.6" y="144.1">1</text>
<text x="194.6" y="149.2">2</text>
<text x="227.4" y="149.2">7</text>
<text x="227.4" y="144.1">8</text>
<text x="194.6" y="154.3">3</text>
<text x="227.4" y="154.3">6</text>
<text x="194.6" y="159.3">4</text>
<text x="194.6" y="161.9">9</text>
<text x="227.4" y="159.3">5</text>
<text x="48" y="167">1</text>
<text x="68.1" y="167">4</text>
<text x="48" y="172">2</text>
<text x="68.1" y="172">3</text>
<text x="51.1" y="177.2">X4S32X25</text>
<text x="203" y="191.7">Title</text>
<text x="203" y="199.3">Size</text>
<text x="213.1" y="199.1">Document Number</text>
<text x="284.3" y="199.3">Rev</text>
<text x="203" y="206.9">Date:</text>
<text x="253.8" y="206.9">Sheet</text>
<text x="274.1" y="206.9">of</text>
</g>
<g font-size="2.3" fill="#004080">
<text x="67.9" y="17.7">VDD_RTC</text>
<text x="103.8" y="17.7">RTC_XIN</text>
<text x="67.9" y="22.8">VSS_RTC</text>
<text x="101.3" y="22.8">RTC_XOUT</text>
<text x="212" y="19">QSPI_CSN0</text>
<text x="212.1" y="21.5">QSPI_SCLK</text>
<text x="67.9" y="27.9">VDD18_OSC</text>
<text x="103.6" y="27.9">OSC_XIN</text>
<text x="210.7" y="24">QSPI_DATA0</text>
<text x="210.7" y="29.1">QSPI_DATA2</text>
<text x="210.7" y="26.6">QSPI_DATA1</text>
<text x="67.9" y="32.9">VSS18_OSC</text>
<text x="101.1" y="32.9">OSC_XOUT</text>
<text x="210.7" y="31.7">QSPI_DATA3</text>
<text x="96.8" y="40.6">OTP_PENVDD2</text>
<text x="208.2" y="41.8">VDD1833_QSPI</text>
<text x="67.9" y="43.1">VSS18_OTP</text>
<text x="100.2" y="45.6">VDD18_OTP</text>
<text x="67.9" y="58.3">VDD_PLL0</text>
<text x="214.7" y="59.6">SD0_CLK</text>
<text x="67.9" y="63.4">VDD_PLL2</text>
<text x="67.9" y="60.9">VDD_PLL1</text>
<text x="98.6" y="63.4">VDD18_TEMP</text>
<text x="211.8" y="64.7">SD0_DATA0</text>
<text x="213.9" y="62.1">SD0_CMD</text>
<text x="67.9" y="68.5">VSS_PLL0</text>
<text x="67.9" y="71">VSS_PLL1</text>
<text x="97.1" y="68.5">VDDA18_TEMP</text>
<text x="211.8" y="67.2">SD0_DATA1</text>
<text x="211.8" y="69.8">SD0_DATA2</text>
<text x="67.9" y="73.6">VSS_PLL2</text>
<text x="98.8" y="73.6">VSS18_TEMP</text>
<text x="211.8" y="72.3">SD0_DATA3</text>
<text x="211.8" y="74.8">SD0_DATA4</text>
<text x="211.8" y="77.4">SD0_DATA5</text>
<text x="67.9" y="83.7">VCCA18_PLL0</text>
<text x="211.8" y="82.5">SD0_DATA7</text>
<text x="211.8" y="79.9">SD0_DATA6</text>
<text x="67.9" y="88.8">VCCA18_PLL2</text>
<text x="67.9" y="86.3">VCCA18_PLL1</text>
<text x="92.9" y="86.3">ANA18_TEMP_VSS</text>
<text x="213" y="85">SD0_STRB</text>
<text x="67.9" y="93.9">VSS_PLL0_0</text>
<text x="91.5" y="91.4">ANA18_TEMP_VCAL</text>
<text x="209.2" y="95.2">VDD1833_SD0</text>
<text x="67.9" y="99">VSS_PLL2_2</text>
<text x="67.9" y="96.4">VSS_PLL1_1</text>
<text x="90.3" y="101.5">ANA18_TEMP_TEST1</text>
<text x="90.3" y="96.4">ANA18_TEMP_TEST0</text>
<text x="198.9" y="145.7">CS#</text>
<text x="219.5" y="145.7">VCC</text>
<text x="198.9" y="150.8">SO(IO1)</text>
<text x="198.9" y="155.9">WP#(IO2)</text>
<text x="211.5" y="150.8">HOLD#(IO3)</text>
<text x="218.4" y="155.9">SCLK</text>
<text x="198.9" y="160.9">VSS</text>
<text x="217" y="160.9">SI(IO0)</text>
<text x="198.9" y="163.5">PGND</text>
<text x="52.4" y="168.6">X1</text>
<text x="52.4" y="173.6">GND</text>
<text x="60" y="168.6">GND</text>
<text x="62.3" y="173.6">X2</text>
</g>
<g font-size="2.3" fill="#00f">
<text x="190.8" y="15.7">Operating Voltage=1.8V/3.3V</text>
<text x="190.5" y="55.3">Operating Voltage=1.8V/3.3V</text>
<text x="200.2" y="169.4">Nor Flash For Boot</text>
<text x="203.2" y="202.9">A4</text>
<text x="214.2" y="202.9">09_JH7110 OSC&amp;SPI&amp;SDIO</text>
<text x="284" y="202.9">V1.10</text>
<text x="216.2" y="206.9">Friday, August 15, 2025</text>
<text x="266.5" y="206.9">9</text>
<text x="281.7" y="206.9">22</text>
</g>
<g font-size="1.8">
<text x="31.7" y="2">5</text>
<text x="90.1" y="2">4</text>
<text x="148.5" y="2">3</text>
<text x="206.8" y="2">2</text>
<text x="265.2" y="2">1</text>
<text x=".7" y="29.8">D</text>
<text x="295.1" y="29.8">D</text>
<text x=".7" y="81">C</text>
<text x="295.1" y="81">C</text>
<text x=".7" y="132.2">B</text>
<text x="295.1" y="132.2">B</text>
<text x=".7" y="183.4">A</text>
<text x="295.1" y="183.4">A</text>
<text x="31.7" y="209.3">5</text>
<text x="90.1" y="209.3">4</text>
<text x="148.5" y="209.3">3</text>
<text x="206.8" y="209.3">2</text>
<text x="265.2" y="209.3">1</text>
</g>
</svg>
